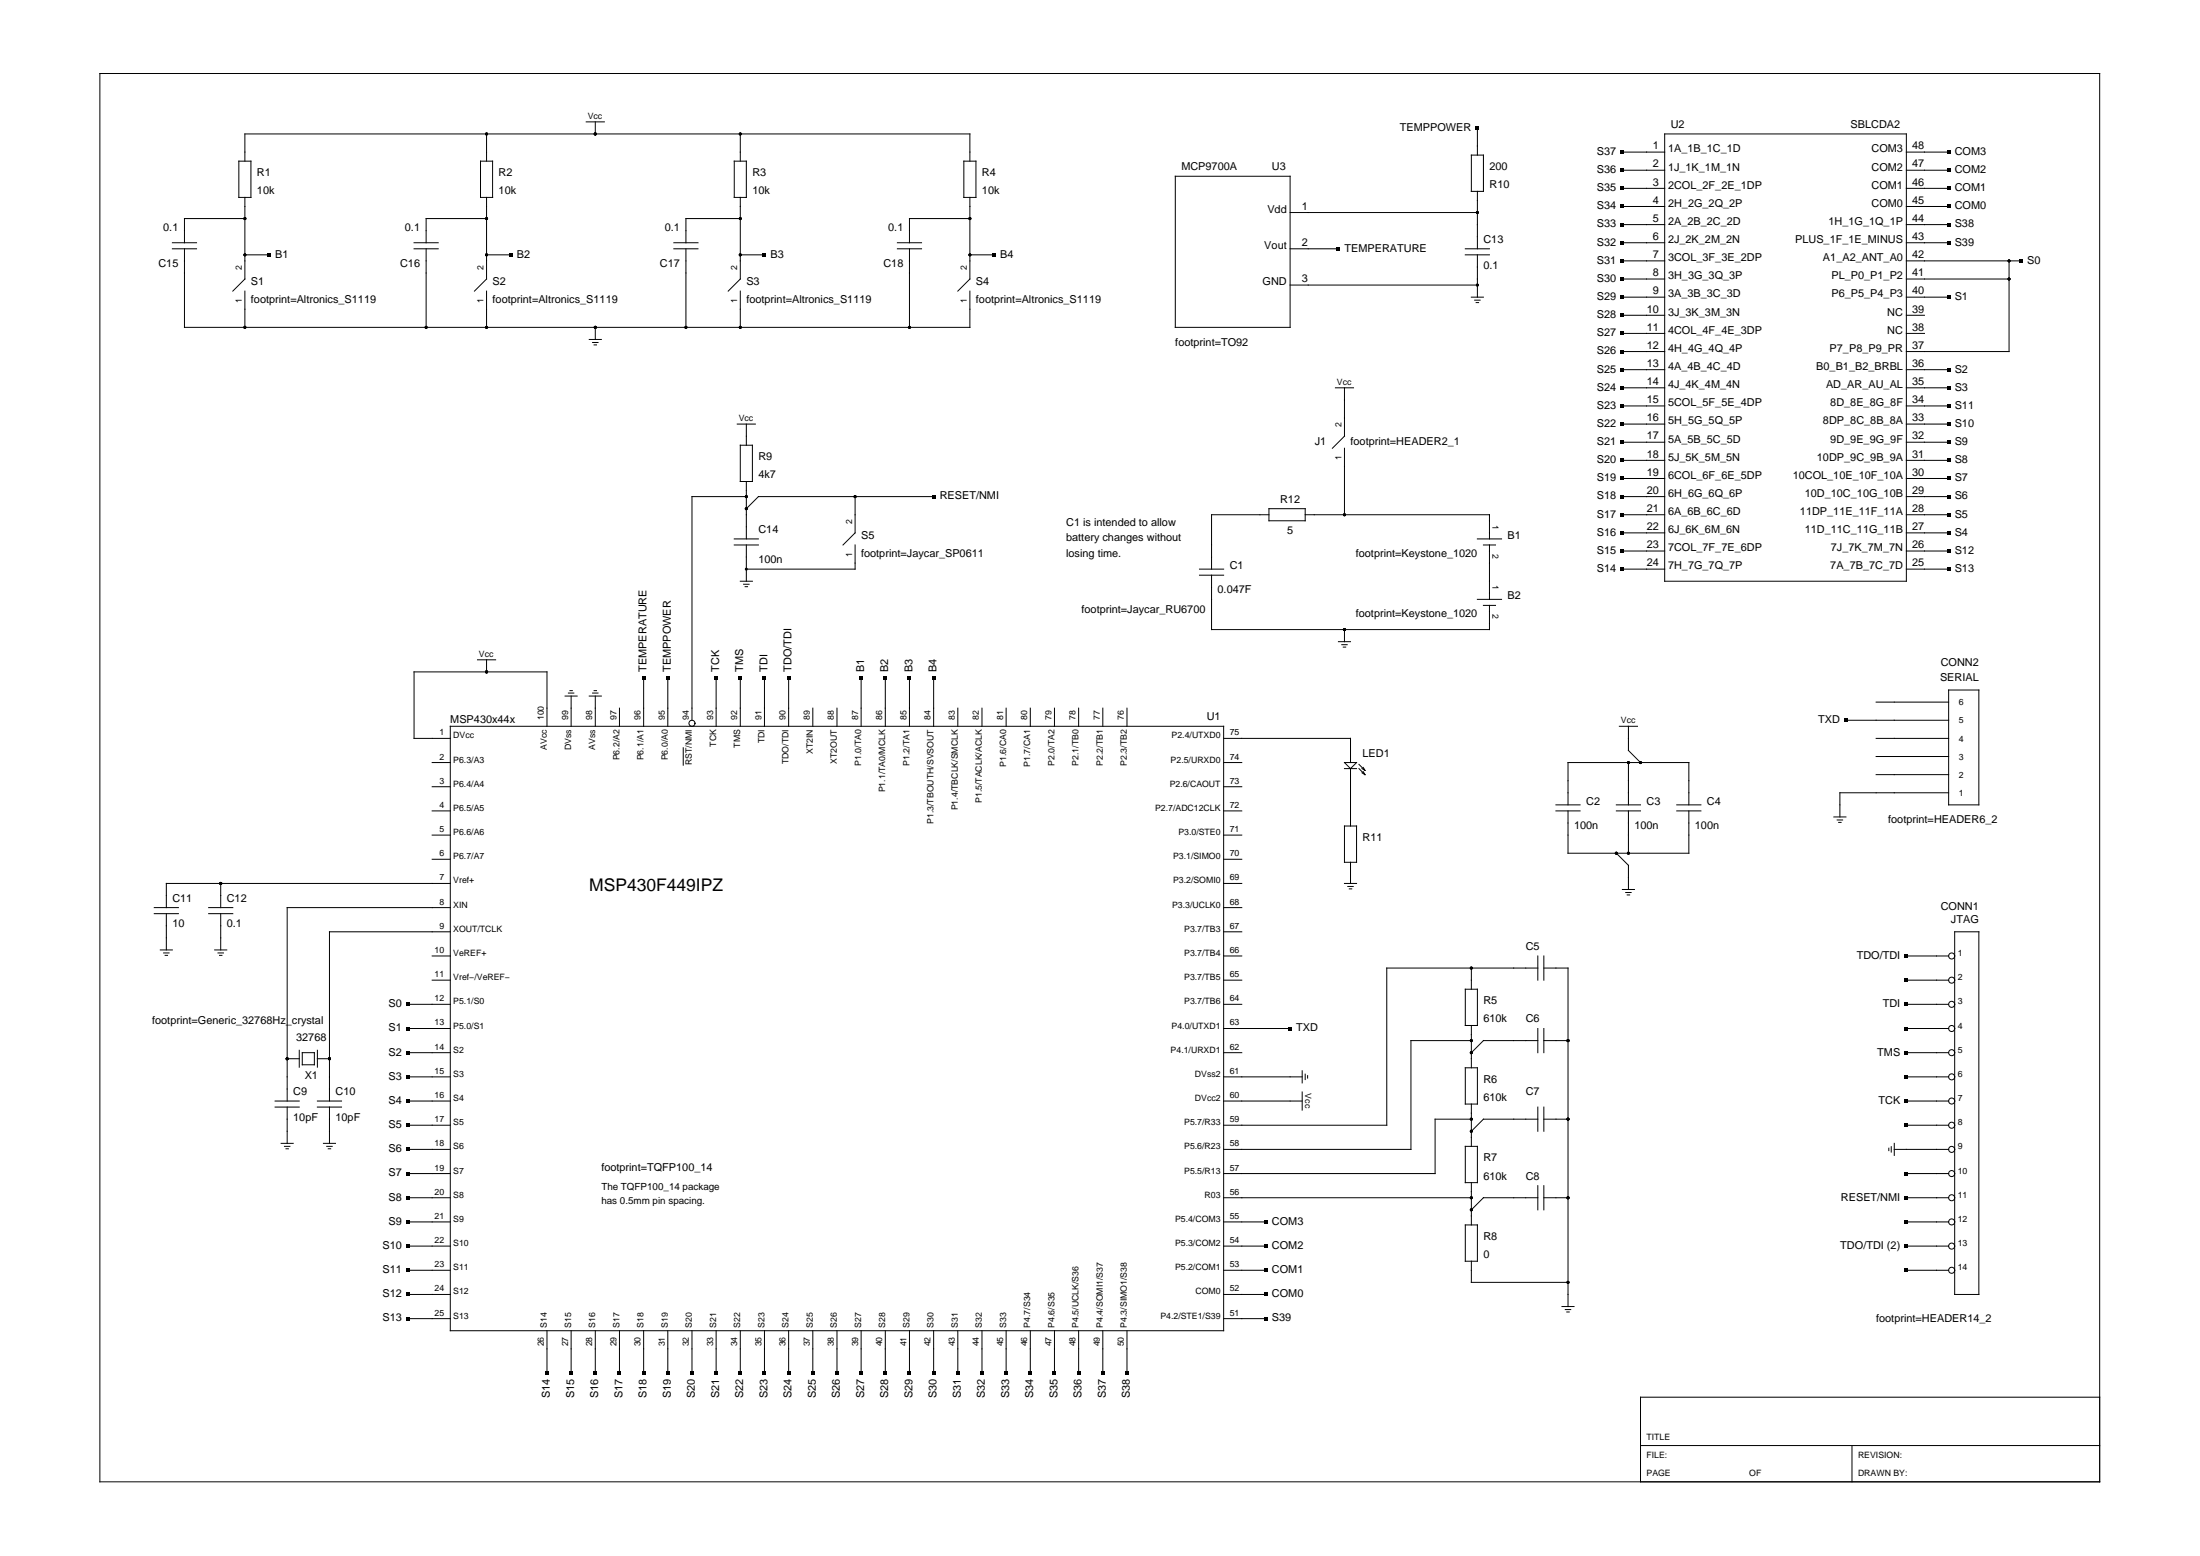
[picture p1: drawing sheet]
<svg xmlns="http://www.w3.org/2000/svg" width="420mm" height="297mm" viewBox="0 0 420 297" stroke-linecap="round" stroke-linejoin="round" font-family="sans-serif">
<g fill="none" stroke="#000" stroke-width=".19">
<path d="M19.1 14h381.9v268.9h-381.9zM45.6 30.8h2.3v6.9h-2.3zM46.8 37.7v15.6l-2.3 2.3M46.8 30.8v-5.2h138.4v5.2M91.8 30.8h2.3v6.9h-2.3zM92.9 25.6v5.2M92.9 37.7v15.6l-2.3 2.3M112 23.3h3.4M113.7 23.3v2.3M140.2 30.8h2.3v6.9h-2.3zM141.4 25.6v5.2M141.4 37.7v15.6l-2.3 2.3"/>
<path d="M184.1 30.8h2.3v6.9h-2.3zM185.2 37.7v15.6l-2.3 2.3M224.5 33.6h21.9v28.9h-21.9zM281 29.6h2.3v6.9h-2.3zM282.2 24.4v5.2M282.2 36.5v11M309.8 36h8.1M309.8 39.4h8.1M309.8 29h8.1M309.8 32.5h8.1M317.9 25.6h46.2v85.4h-46.2zM364.1 36h8.1"/>
<path d="M364.1 39.4h8.1M364.1 29h8.1M364.1 32.5h8.1M32.9 46.3h4.6M32.9 47.5h4.6M35.2 47.5v15h150v-6.9M46.8 55.6v6.9M46.8 48.6h4.6M46.8 41.7h-11.6v4.6M79.1 46.3h4.6M79.1 47.5h4.6M81.4 47.5v15"/>
<path d="M92.9 55.6v6.9M92.9 48.6h4.6M92.9 41.7h-11.5v4.6M128.7 46.3h4.6M128.7 47.5h4.6M131 47.5v15M141.4 55.6v6.9M141.4 48.6h4.6M141.4 41.7h-10.4v4.6M171.4 46.3h4.6M171.4 47.5h4.6M173.7 47.5v15"/>
<path d="M185.2 41.7h-11.5v4.6M185.2 48.6h4.6M246.4 47.5h9.2M246.4 54.4h35.8M246.4 40.6h35.8M279.8 48.6h4.7M279.8 47.5h4.7M281 56.7h2.3M281.6 57.3h1.1M281.9 57.8h.5M282.2 48.6v8.1M309.8 53.3h8.1"/>
<path d="M309.8 49.8h8.1M309.8 42.9h8.1M309.8 46.3h8.1M309.8 56.7h8.1M364.1 53.3h19.6M364.1 49.8h21.9M364.1 42.9h8.1M364.1 46.3h8.1M364.1 56.7h8.1M383.7 49.8v17.3h-19.6M112.5 64.8h2.3M113.2 65.4h1"/>
<path d="M113.5 65.8h.4M113.7 62.5v2.3M255 74h3.5M256.8 74v9.3l-2.3 2.3M309.8 77.5h8.1M309.8 70.6h8.1M309.8 74h8.1M309.8 60.2h8.1M309.8 63.6h8.1M309.8 67.1h8.1M364.1 77.5h8.1M364.1 70.6h8.1"/>
<path d="M364.1 74h8.1M364.1 60.2h3.4M364.1 63.6h3.4M140.8 81h3.5M141.4 85h2.3v6.9h-2.3zM142.5 94.8h-10.3v42.7M142.5 81v4M142.5 91.9v11M163.3 94.8v6.9l-2.3 2.3M178.3 94.8h-33.5l-2.3 2.3M242.3 98.3h-10.9v10.3M242.3 97.1h7v2.3h-7z"/>
<path d="M249.3 98.3h35.2v4.6M256.8 85.6v12.7M309.8 81h8.1M309.8 84.4h8.1M309.8 87.9h8.1M309.8 94.8h8.1M309.8 91.3h8.1M309.8 98.3h8.1M364.1 81h8.1M364.1 84.4h8.1M364.1 87.9h8.1M364.1 94.8h8.1"/>
<path d="M364.1 91.3h8.1M364.1 98.3h8.1M140.2 102.9h4.6M140.2 104h4.6M141.4 111h2.3M142 111.5h1.1M142.3 112h.5M142.5 104v7M163.3 104v4.6h-20.8M229.1 108.6h4.6M229.1 109.8h4.6M231.4 109.8v10.4h53.1v-4.6"/>
<path d="M282.2 102.9h4.6M282.2 114.4h4.6M283.3 104h2.3M283.3 115.6h2.3M284.5 104v10.4M309.8 108.6h8.1M309.8 105.2h8.1M309.8 101.7h8.1M364.1 108.6h8.1M364.1 105.2h8.1M364.1 101.7h8.1M86 138.6h147.7v115.4h-147.7z"/>
<path d="M91.2 126h3.5M92.9 126v2.3M104.5 138.6v-10.3h-25.4v12.7h6.9M107.9 132.9h2.3M108.6 132.3h1M108.8 131.8h.5M109.1 132.9v5.7M112.5 132.9h2.3M113.2 132.3h1M113.5 131.8h.4M113.7 132.9v5.7M118.3 135.2v3.4"/>
<path d="M122.9 129.4v9.2M127.5 129.4v9.2M136.8 129.4v9.2M141.4 129.4v9.2M146 129.4v9.2M150.6 129.4v9.2M155.2 135.2v3.4M159.8 135.2v3.4M164.5 129.4v9.2M169.1 129.4v9.2M173.7 129.4v9.2M178.3 129.4v9.2"/>
<path d="M182.9 135.2v3.4M187.5 135.2v3.4M192.2 135.2v3.4M196.8 135.2v3.4M201.4 135.2v3.4M206 135.2v3.4M210.6 135.2v3.4M215.2 135.2v3.4M255.6 122.5h2.3M256.2 123.1h1.1M256.5 123.5h.5M256.8 120.2v2.3"/>
<path d="M309.3 138.6h3.4M311 138.6v4.7l2.3 2.3M352.5 137.5h19.7M358.3 134h13.9M372.2 131.7h5.7v21.9h-5.7zM82.5 145.6h3.5M82.5 150.2h3.5M82.5 154.8h3.5M82.5 159.4h3.5M130.5 142.7v3.4M233.7 141h24.2v4.6M233.7 145.6h3.5"/>
<path d="M233.7 150.2h3.5M233.7 154.8h3.5M233.7 159.4h3.5M256.8 145.6h2.3l-1.2 1.1zM256.8 157.7h2.3v6.9h-2.3zM256.8 146.7h2.3M257.9 146.7v11M259.5 145.9l1.2 1.2M259.5 146.7l1.2 1.2M260.1 146.7l.6 .4M260.1 147.5l.6 .4M260.3 146.5l.4 .6"/>
<path d="M260.3 147.3l.4 .6M297.2 154.8h4.6M297.2 153.6h4.6M299.5 153.6v-8h23v8M299.5 154.8v8.1h23v-8.1M308.7 154.8h4.6M308.7 153.6h4.6M311 145.6v8M311 154.8v8.1M320.2 154.8h4.6M320.2 153.6h4.6M350.2 156h2.3"/>
<path d="M350.9 156.5h1M351.2 157h.4M358.3 141h13.9M358.3 147.9h13.9M358.3 144.4h13.9M372.2 151.3h-20.8v4.7M29.5 173.3h4.6M29.5 174.4h4.6M31.8 174.4v6.9M39.8 173.3h4.7M39.8 174.4h4.7M42.2 168.6v4.7"/>
<path d="M42.2 174.4v6.9M82.5 164h3.5M86 168.6h-54.2v4.7M86 173.3h-31.2v36.9M86 177.9h-23.1v32.3M233.7 164h3.5M233.7 168.6h3.5M233.7 173.3h3.5M233.7 177.9h3.5M256.8 168.6h2.3M257.4 169.2h1M257.7 169.7h.5"/>
<path d="M257.9 164.6v4M308.7 162.9l2.3 2.3v4.6M309.8 169.8h2.4M310.5 170.4h1M310.8 170.8h.4M373.3 177.9h4.6v69.2h-4.6zM30.6 181.3h2.3M31.2 181.9h1.1M31.5 182.4h.5M41 181.3h2.3M41.6 181.9h1.1M41.9 182.4h.5"/>
<path d="M77.9 191.7h8.1M77.9 196.3h8.1M82.5 182.5h3.5M82.5 187.1h3.5M233.7 182.5h3.5M233.7 187.1h3.5M233.7 191.7h3.5M233.7 196.3h12.7M279.8 188.8h2.4v7h-2.4zM281 198.6h-11.5v20.8h-35.8M281 184.8v4M281 195.8v8"/>
<path d="M293.7 184.8h-28.9v30h-31.1M293.7 182.5v4.6M293.7 196.3v4.7M293.7 198.6h-10.4l-2.3 2.4M294.8 184.8h4.7v64.6M294.8 182.5v4.6M294.8 196.3v4.7M294.8 198.6h4.7M364.1 182.5h8.1M364.1 187.1h8.1M364.1 191.7h8.1M364.1 196.3h8.1"/>
<path d="M52.5 210.2h4.7M52.5 211.3h4.7M53.7 218.3h2.3M54.3 218.8h1.1M54.6 219.3h.5M54.8 202.1h2.4M54.8 211.3v7M57.2 200.5v3.2M57.7 201h2.3v2.3h-2.3zM60.6 210.2h4.6M60.6 202.1h2.3M60.6 200.5v3.2"/>
<path d="M60.6 211.3h4.6M61.8 218.3h2.3M62.4 218.8h1M62.7 219.3h.5M62.9 211.3v7M77.9 201h8.1M77.9 205.6h8.1M77.9 210.2h8.1M77.9 214.8h8.1M77.9 219.4h8.1M233.7 201h3.5M233.7 205.6h15"/>
<path d="M233.7 210.2h15M248.7 204.4v2.3M248.7 208.5v3.4M249.3 205.1v1M249.7 205.3v.5M279.8 218.8h2.4v7h-2.4zM279.8 203.8h2.4v7h-2.4zM281 213.6h-6.9v10.4h-40.4M281 210.8v8M293.7 211.3v4.7M293.7 213.6h-10.4l-2.3 2.4M294.8 211.3v4.7"/>
<path d="M294.8 213.6h4.7M360.7 219.2v.4M361.2 218.9v1M361.8 219.4h10.4M361.8 218.3v2.3M364.1 201h8.1M364.1 205.6h8.1M364.1 210.2h8.1M364.1 214.8h8.1M77.9 224h8.1M77.9 228.6h8.1M77.9 233.3h8.1"/>
<path d="M77.9 237.9h8.1M233.7 228.6h47.3M233.7 233.3h8.1M233.7 237.9h8.1M279.8 233.8h2.4v7h-2.4zM281 225.8v8M293.7 228.6h-10.4l-2.3 2.4M293.7 226.3v4.7M294.8 228.6h4.7M294.8 226.3v4.7M364.1 224h8.1M364.1 228.6h8.1"/>
<path d="M364.1 233.3h8.1M364.1 237.9h8.1M77.9 242.5h8.1M77.9 247.1h8.1M77.9 251.7h8.1M104.5 254v8.1M109.1 254v8.1M113.7 254v8.1M118.3 254v8.1M122.9 254v8.1M127.5 254v8.1M132.2 254v8.1"/>
<path d="M136.8 254v8.1M141.4 254v8.1M146 254v8.1M150.6 254v8.1M155.2 254v8.1M159.8 254v8.1M164.5 254v8.1M169.1 254v8.1M173.7 254v8.1M178.3 254v8.1M182.9 254v8.1M187.5 254v8.1"/>
<path d="M192.2 254v8.1M196.8 254v8.1M201.4 254v8.1M206 254v8.1M210.6 254v8.1M215.2 254v8.1M233.7 242.5h8.1M233.7 247.1h8.1M233.7 251.7h8.1M281 240.8v4h18.5M298.3 249.4h2.3M298.9 250h1.1"/>
<path d="M299.2 250.5h.5M364.1 242.5h8.1M313.3 276h87.7M353.7 276v6.9M401 266.7h-87.7v16.2"/>
<circle cx="132.2" cy="138.1" r=".58"/>
<circle cx="372.7" cy="182.5" r=".58"/>
<circle cx="372.7" cy="191.7" r=".58"/>
<circle cx="372.7" cy="187.1" r=".58"/>
<circle cx="372.7" cy="196.3" r=".58"/>
<circle cx="372.7" cy="201" r=".58"/>
<circle cx="372.7" cy="205.6" r=".58"/>
<circle cx="372.7" cy="210.2" r=".58"/>
<circle cx="372.7" cy="214.8" r=".58"/>
<circle cx="372.7" cy="219.4" r=".58"/>
<circle cx="372.7" cy="233.3" r=".58"/>
<circle cx="372.7" cy="224" r=".58"/>
<circle cx="372.7" cy="228.6" r=".58"/>
<circle cx="372.7" cy="237.9" r=".58"/>
<circle cx="372.7" cy="242.5" r=".58"/>
</g>
<g fill="#000">
<path d="M281.8 24.1h.7v.7h-.7zM309.5 28.7h.7v.7h-.7zM309.5 32.1h.7v.7h-.7zM309.5 39.1h.7v.7h-.7zM309.5 35.6h.7v.7h-.7zM371.8 35.6h.7v.7h-.7zM371.8 39.1h.7v.7h-.7zM371.8 28.7h.7v.7h-.7zM371.8 32.1h.7v.7h-.7zM51 48.3h.7v.7h-.7zM97.2 48.3h.7v.7h-.7zM145.7 48.3h.6v.7h-.6z"/>
<path d="M189.5 48.3h.7v.7h-.7zM255.3 47.1h.7v.7h-.7zM309.5 52.9h.7v.7h-.7zM309.5 49.5h.7v.6h-.7zM309.5 42.5h.7v.7h-.7zM309.5 46h.7v.7h-.7zM309.5 56.4h.7v.7h-.7zM309.5 59.8h.7v.7h-.7zM371.8 56.4h.7v.7h-.7zM371.8 42.5h.7v.7h-.7zM371.8 46h.7v.7h-.7zM385.7 49.5h.6v.6h-.6z"/>
<path d="M309.5 77.1h.7v.7h-.7zM309.5 70.2h.7v.7h-.7zM309.5 73.7h.7v.7h-.7zM309.5 63.3h.7v.7h-.7zM309.5 66.8h.7v.7h-.7zM371.8 77.1h.7v.7h-.7zM371.8 73.7h.7v.7h-.7zM371.8 70.2h.7v.7h-.7zM178 94.5h.7v.6h-.7zM309.5 80.6h.7v.7h-.7zM309.5 97.9h.7v.7h-.7zM309.5 84.1h.7v.7h-.7z"/>
<path d="M309.5 87.5h.7v.7h-.7zM309.5 91h.7v.7h-.7zM309.5 94.5h.7v.6h-.7zM371.8 84.1h.7v.7h-.7zM371.8 87.5h.7v.7h-.7zM371.8 94.5h.7v.6h-.7zM371.8 91h.7v.7h-.7zM371.8 97.9h.7v.7h-.7zM371.8 80.6h.7v.7h-.7zM309.5 108.3h.7v.7h-.7zM309.5 104.8h.7v.7h-.7zM309.5 101.4h.7v.7h-.7z"/>
<path d="M371.8 108.3h.7v.7h-.7zM371.8 104.8h.7v.7h-.7zM371.8 101.4h.7v.7h-.7zM122.6 129.1h.7v.7h-.7zM127.2 129.1h.7v.7h-.7zM136.4 129.1h.7v.7h-.7zM141 129.1h.7v.7h-.7zM145.7 129.1h.6v.7h-.6zM150.3 129.1h.7v.7h-.7zM164.1 129.1h.7v.7h-.7zM168.7 129.1h.7v.7h-.7zM173.3 129.1h.7v.7h-.7z"/>
<path d="M178 129.1h.7v.7h-.7zM352.2 137.1h.7v.7h-.7zM77.6 196h.7v.7h-.7zM77.6 191.4h.7v.7h-.7zM246 196h.7v.7h-.7zM363.7 182.1h.7v.7h-.7zM363.7 186.8h.7v.7h-.7zM363.7 196h.7v.7h-.7zM363.7 191.4h.7v.7h-.7zM77.6 200.6h.7v.7h-.7zM77.6 209.8h.7v.7h-.7zM77.6 205.2h.7v.7h-.7z"/>
<path d="M77.6 219.1h.7v.7h-.7zM77.6 214.5h.7v.6h-.7zM363.7 214.5h.7v.6h-.7zM363.7 209.8h.7v.7h-.7zM363.7 205.2h.7v.7h-.7zM363.7 200.6h.7v.7h-.7zM77.6 228.3h.7v.7h-.7zM77.6 223.7h.7v.7h-.7zM77.6 237.5h.7v.7h-.7zM77.6 232.9h.7v.7h-.7zM241.4 237.5h.7v.7h-.7zM241.4 232.9h.7v.7h-.7z"/>
<path d="M363.7 232.9h.7v.7h-.7zM363.7 228.3h.7v.7h-.7zM363.7 223.7h.7v.7h-.7zM363.7 237.5h.7v.7h-.7zM77.6 246.8h.7v.7h-.7zM77.6 242.1h.7v.7h-.7zM77.6 251.4h.7v.7h-.7zM241.4 246.8h.7v.7h-.7zM241.4 242.1h.7v.7h-.7zM241.4 251.4h.7v.7h-.7zM363.7 242.1h.7v.7h-.7zM104.1 261.8h.7v.7h-.7z"/>
<path d="M108.7 261.8h.7v.7h-.7zM113.3 261.8h.7v.7h-.7zM118 261.8h.7v.7h-.7zM122.6 261.8h.7v.7h-.7zM127.2 261.8h.7v.7h-.7zM131.8 261.8h.7v.7h-.7zM136.4 261.8h.7v.7h-.7zM141 261.8h.7v.7h-.7zM145.7 261.8h.6v.7h-.6zM150.3 261.8h.7v.7h-.7zM154.9 261.8h.7v.7h-.7zM159.5 261.8h.7v.7h-.7z"/>
<path d="M164.1 261.8h.7v.7h-.7zM168.7 261.8h.7v.7h-.7zM173.3 261.8h.7v.7h-.7zM178 261.8h.7v.7h-.7zM182.6 261.8h.7v.7h-.7zM187.2 261.8h.7v.7h-.7zM191.8 261.8h.7v.7h-.7zM196.4 261.8h.7v.7h-.7zM201 261.8h.7v.7h-.7zM205.7 261.8h.6v.7h-.6zM210.3 261.8h.7v.7h-.7zM214.9 261.8h.7v.7h-.7z"/>
<circle cx="92.9" cy="25.6" r=".29"/>
<circle cx="113.7" cy="25.6" r=".29"/>
<circle cx="141.4" cy="25.6" r=".29"/>
<circle cx="46.8" cy="41.7" r=".29"/>
<circle cx="46.8" cy="48.6" r=".29"/>
<circle cx="92.9" cy="41.7" r=".29"/>
<circle cx="92.9" cy="48.6" r=".29"/>
<circle cx="141.4" cy="41.7" r=".29"/>
<circle cx="141.4" cy="48.6" r=".29"/>
<circle cx="185.2" cy="41.7" r=".29"/>
<circle cx="185.2" cy="48.6" r=".29"/>
<circle cx="282.2" cy="40.6" r=".29"/>
<circle cx="282.2" cy="54.4" r=".29"/>
<circle cx="383.7" cy="53.3" r=".29"/>
<circle cx="383.7" cy="49.8" r=".29"/>
<circle cx="46.8" cy="62.5" r=".29"/>
<circle cx="81.4" cy="62.5" r=".29"/>
<circle cx="92.9" cy="62.5" r=".29"/>
<circle cx="113.7" cy="62.5" r=".29"/>
<circle cx="131" cy="62.5" r=".29"/>
<circle cx="141.4" cy="62.5" r=".29"/>
<circle cx="173.7" cy="62.5" r=".29"/>
<circle cx="142.5" cy="97.1" r=".29"/>
<circle cx="142.5" cy="94.8" r=".29"/>
<circle cx="163.3" cy="94.8" r=".29"/>
<circle cx="256.8" cy="98.3" r=".29"/>
<circle cx="142.5" cy="108.6" r=".29"/>
<circle cx="92.9" cy="128.3" r=".29"/>
<circle cx="256.8" cy="120.2" r=".29"/>
<circle cx="311" cy="145.6" r=".29"/>
<circle cx="313.3" cy="145.6" r=".29"/>
<circle cx="42.2" cy="168.6" r=".29"/>
<circle cx="308.7" cy="162.9" r=".29"/>
<circle cx="311" cy="162.9" r=".29"/>
<circle cx="281" cy="184.8" r=".29"/>
<circle cx="281" cy="198.6" r=".29"/>
<circle cx="299.5" cy="198.6" r=".29"/>
<circle cx="54.8" cy="202.1" r=".29"/>
<circle cx="62.9" cy="202.1" r=".29"/>
<circle cx="281" cy="213.6" r=".29"/>
<circle cx="281" cy="201" r=".29"/>
<circle cx="281" cy="216" r=".29"/>
<circle cx="299.5" cy="213.6" r=".29"/>
<circle cx="281" cy="231" r=".29"/>
<circle cx="281" cy="228.6" r=".29"/>
<circle cx="299.5" cy="228.6" r=".29"/>
<circle cx="299.5" cy="244.8" r=".29"/>
</g>
<text font-size="3.3" x="112.5" y="170.1">MSP430F449IPZ</text>
<g font-size="2.1">
<text x="267.3" y="25">TEMPPOWER</text>
<text x="305" y="29.6">S37</text>
<text x="315.7" y="28.5">1</text>
<text x="318.6" y="29.1">1A_1B_1C_1D</text>
<text x="319.1" y="24.4">U2</text>
<text x="353.4" y="24.4">SBLCDA2</text>
<text x="357.4" y="29.1">COM3</text>
<text x="365.2" y="28.5">48</text>
<text x="373.3" y="29.6">COM3</text>
<text x="49.1" y="33.6">R1</text>
<text x="95.2" y="33.6">R2</text>
<text x="143.7" y="33.6">R3</text>
<text x="187.5" y="33.6">R4</text>
<text x="225.6" y="32.5">MCP9700A</text>
<text x="242.9" y="32.5">U3</text>
<text x="284.5" y="36">R10</text>
<text x="284.5" y="32.5">200</text>
<text x="305" y="33">S36</text>
<text x="315.7" y="32">2</text>
<text x="315.7" y="35.4">3</text>
<text x="318.6" y="32.6">1J_1K_1M_1N</text>
<text x="357.4" y="32.6">COM2</text>
<text x="365.2" y="35.4">46</text>
<text x="365.2" y="32">47</text>
<text x="373.3" y="33">COM2</text>
<text x="49.1" y="37.1">10k</text>
<text x="95.2" y="37.1">10k</text>
<text x="143.7" y="37.1">10k</text>
<text x="187.5" y="37.1">10k</text>
<text x="242" y="40.6">Vdd</text>
<text x="248.6" y="40.1">1</text>
<text x="305" y="40">S34</text>
<text x="305" y="36.5">S35</text>
<text x="315.7" y="38.9">4</text>
<text x="318.6" y="36">2COL_2F_2E_1DP</text>
<text x="318.6" y="39.5">2H_2G_2Q_2P</text>
<text x="357.4" y="39.5">COM0</text>
<text x="357.4" y="36">COM1</text>
<text x="365.2" y="38.9">45</text>
<text x="373.3" y="36.5">COM1</text>
<text x="373.3" y="40">COM0</text>
<text x="31.2" y="44">0.1</text>
<text x="77.3" y="44">0.1</text>
<text x="126.9" y="44">0.1</text>
<text x="169.6" y="44">0.1</text>
<text x="241.5" y="47.6">Vout</text>
<text x="248.6" y="47">2</text>
<text x="283.3" y="46.3">C13</text>
<text x="305" y="43.4">S33</text>
<text x="305" y="46.9">S32</text>
<text x="315.7" y="42.4">5</text>
<text x="315.7" y="45.8">6</text>
<text x="318.6" y="42.9">2A_2B_2C_2D</text>
<text x="318.6" y="46.4">2J_2K_2M_2N</text>
<text x="342.8" y="46.4">PLUS_1F_1E_MINUS</text>
<text x="349.2" y="42.9">1H_1G_1Q_1P</text>
<text x="365.2" y="45.8">43</text>
<text x="365.2" y="42.4">44</text>
<text x="373.3" y="43.4">S38</text>
<text x="373.3" y="46.9">S39</text>
<text x="30.3" y="51">C15</text>
<text x="52.5" y="49.2">B1</text>
<text x="76.4" y="51">C16</text>
<text x="98.7" y="49.2">B2</text>
<text x="126" y="51">C17</text>
<text x="147.2" y="49.2">B3</text>
<text x="168.7" y="51">C18</text>
<text x="191" y="49.2">B4</text>
<text x="248.6" y="53.9">3</text>
<text x="256.8" y="48">TEMPERATURE</text>
<text x="283.3" y="51.3">0.1</text>
<text x="305" y="53.8">S30</text>
<text x="305" y="50.3">S31</text>
<text x="315.7" y="49.3">7</text>
<text x="315.7" y="52.7">8</text>
<text x="318.6" y="49.9">3COL_3F_3E_2DP</text>
<text x="318.6" y="53.3">3H_3G_3Q_3P</text>
<text x="348.2" y="49.9">A1_A2_ANT_A0</text>
<text x="349.8" y="53.3">PL_P0_P1_P2</text>
<text x="365.2" y="49.3">42</text>
<text x="365.2" y="52.7">41</text>
<text x="387.2" y="50.3">S0</text>
<text x="47.9" y="54.4">S1</text>
<text x="47.9" y="57.9">footprint=Altronics_S1119</text>
<text x="94.1" y="54.4">S2</text>
<text x="94.1" y="57.9">footprint=Altronics_S1119</text>
<text x="142.5" y="54.4">S3</text>
<text x="142.5" y="57.9">footprint=Altronics_S1119</text>
<text x="186.4" y="54.4">S4</text>
<text x="186.4" y="57.9">footprint=Altronics_S1119</text>
<text x="241.1" y="54.5">GND</text>
<text x="305" y="57.3">S29</text>
<text x="314.5" y="59.7">10</text>
<text x="315.7" y="56.2">9</text>
<text x="318.6" y="56.8">3A_3B_3C_3D</text>
<text x="349.8" y="56.8">P6_P5_P4_P3</text>
<text x="365.2" y="59.7">39</text>
<text x="365.2" y="56.2">40</text>
<text x="373.3" y="57.3">S1</text>
<text x="224.5" y="66">footprint=TO92</text>
<text x="305" y="60.7">S28</text>
<text x="305" y="64.2">S27</text>
<text x="314.5" y="63.1">11</text>
<text x="318.6" y="60.2">3J_3K_3M_3N</text>
<text x="318.6" y="63.7">4COL_4F_4E_3DP</text>
<text x="360.4" y="63.7">NC</text>
<text x="360.4" y="60.2">NC</text>
<text x="365.2" y="63.1">38</text>
<text x="305" y="71.1">S25</text>
<text x="305" y="67.7">S26</text>
<text x="314.5" y="66.6">12</text>
<text x="314.5" y="70.1">13</text>
<text x="318.6" y="67.2">4H_4G_4Q_4P</text>
<text x="318.6" y="70.6">4A_4B_4C_4D</text>
<text x="346.9" y="70.6">B0_B1_B2_BRBL</text>
<text x="349.4" y="67.2">P7_P8_P9_PR</text>
<text x="365.2" y="70.1">36</text>
<text x="365.2" y="66.6">37</text>
<text x="373.3" y="71.1">S2</text>
<text x="305" y="74.6">S24</text>
<text x="314.5" y="73.5">14</text>
<text x="314.5" y="77">15</text>
<text x="318.6" y="74.1">4J_4K_4M_4N</text>
<text x="318.6" y="77.6">5COL_5F_5E_4DP</text>
<text x="348.7" y="74.1">AD_AR_AU_AL</text>
<text x="349.5" y="77.6">8D_8E_8G_8F</text>
<text x="365.2" y="73.5">35</text>
<text x="365.2" y="77">34</text>
<text x="373.3" y="74.6">S3</text>
<text x="305" y="81.5">S22</text>
<text x="305" y="78">S23</text>
<text x="314.5" y="80.4">16</text>
<text x="314.5" y="83.9">17</text>
<text x="318.6" y="81">5H_5G_5Q_5P</text>
<text x="348.2" y="81">8DP_8C_8B_8A</text>
<text x="365.2" y="80.4">33</text>
<text x="365.2" y="83.9">32</text>
<text x="373.3" y="81.5">S10</text>
<text x="373.3" y="78">S11</text>
<text x="144.8" y="87.9">R9</text>
<text x="251.1" y="85">J1</text>
<text x="257.9" y="85">footprint=HEADER2_1</text>
<text x="305" y="85">S21</text>
<text x="305" y="88.4">S20</text>
<text x="314.5" y="87.4">18</text>
<text x="318.6" y="84.5">5A_5B_5C_5D</text>
<text x="318.6" y="87.9">5J_5K_5M_5N</text>
<text x="347" y="87.9">10DP_9C_9B_9A</text>
<text x="349.5" y="84.5">9D_9E_9G_9F</text>
<text x="365.2" y="87.4">31</text>
<text x="373.3" y="85">S9</text>
<text x="373.3" y="88.4">S8</text>
<text x="144.8" y="91.3">4k7</text>
<text x="179.5" y="95.3">RESET/NMI</text>
<text x="244.5" y="96">R12</text>
<text x="305" y="91.9">S19</text>
<text x="305" y="95.3">S18</text>
<text x="314.5" y="90.8">19</text>
<text x="314.5" y="94.3">20</text>
<text x="318.6" y="91.4">6COL_6F_6E_5DP</text>
<text x="318.6" y="94.9">6H_6G_6Q_6P</text>
<text x="342.4" y="91.4">10COL_10E_10F_10A</text>
<text x="344.7" y="94.9">10D_10C_10G_10B</text>
<text x="365.2" y="94.3">29</text>
<text x="365.2" y="90.8">30</text>
<text x="373.3" y="95.3">S6</text>
<text x="373.3" y="91.9">S7</text>
<text x="144.8" y="101.7">C14</text>
<text x="203.6" y="100.3">C1 is intended to allow</text>
<text x="305" y="98.8">S17</text>
<text x="314.5" y="97.7">21</text>
<text x="314.5" y="101.2">22</text>
<text x="318.6" y="98.3">6A_6B_6C_6D</text>
<text x="318.6" y="101.8">6J_6K_6M_6N</text>
<text x="343.8" y="98.3">11DP_11E_11F_11A</text>
<text x="344.7" y="101.8">11D_11C_11G_11B</text>
<text x="365.2" y="101.2">27</text>
<text x="365.2" y="97.7">28</text>
<text x="373.3" y="98.8">S5</text>
<text x="144.8" y="107.5">100n</text>
<text x="164.5" y="102.9">S5</text>
<text x="164.5" y="106.3">footprint=Jaycar_SP0611</text>
<text x="203.6" y="103.3">battery changes without</text>
<text x="203.6" y="106.3">losing time.</text>
<text x="245.8" y="102">5</text>
<text x="258.9" y="106.3">footprint=Keystone_1020</text>
<text x="287.9" y="102.9">B1</text>
<text x="305" y="105.7">S15</text>
<text x="305" y="102.3">S16</text>
<text x="314.5" y="104.7">23</text>
<text x="318.6" y="105.2">7COL_7F_7E_6DP</text>
<text x="349.7" y="105.2">7J_7K_7M_7N</text>
<text x="365.2" y="104.7">26</text>
<text x="373.3" y="105.7">S12</text>
<text x="373.3" y="102.3">S4</text>
<text x="232.5" y="113.3">0.047F</text>
<text x="234.8" y="108.6">C1</text>
<text x="305" y="109.2">S14</text>
<text x="314.5" y="108.1">24</text>
<text x="318.6" y="108.7">7H_7G_7Q_7P</text>
<text x="349.5" y="108.7">7A_7B_7C_7D</text>
<text x="365.2" y="108.1">25</text>
<text x="373.3" y="109.2">S13</text>
<text x="206.6" y="117.1">footprint=Jaycar_RU6700</text>
<text x="258.9" y="117.9">footprint=Keystone_1020</text>
<text x="287.9" y="114.4">B2</text>
<text x="123.5" y="128.3" transform="rotate(-90 123.5 128.3)">TEMPERATURE</text>
<text x="128.1" y="128.3" transform="rotate(-90 128.1 128.3)">TEMPPOWER</text>
<text x="137.3" y="128.3" transform="rotate(-90 137.3 128.3)">TCK</text>
<text x="141.9" y="128.3" transform="rotate(-90 141.9 128.3)">TMS</text>
<text x="146.5" y="128.3" transform="rotate(-90 146.5 128.3)">TDI</text>
<text x="151.2" y="128.3" transform="rotate(-90 151.2 128.3)">TDO/TDI</text>
<text x="165" y="128.3" transform="rotate(-90 165 128.3)">B1</text>
<text x="169.6" y="128.3" transform="rotate(-90 169.6 128.3)">B2</text>
<text x="174.2" y="128.3" transform="rotate(-90 174.2 128.3)">B3</text>
<text x="178.9" y="128.3" transform="rotate(-90 178.9 128.3)">B4</text>
<text x="370.5" y="130">SERIAL</text>
<text x="370.6" y="127.1">CONN2</text>
<text x="230.5" y="137.5">U1</text>
<text x="86" y="138.1">MSP430x44x</text>
<text x="347.2" y="138">TXD</text>
<text x="260.2" y="144.4">LED1</text>
<text x="302.9" y="153.6">C2</text>
<text x="314.5" y="153.6">C3</text>
<text x="326" y="153.6">C4</text>
<text x="260.2" y="160.6">R11</text>
<text x="300.6" y="158.3">100n</text>
<text x="312.2" y="158.3">100n</text>
<text x="323.7" y="158.3">100n</text>
<text x="360.6" y="157.1">footprint=HEADER6_2</text>
<text x="32.9" y="172.1">C11</text>
<text x="43.3" y="172.1">C12</text>
<text x="370.6" y="173.8">CONN1</text>
<text x="32.9" y="177">10</text>
<text x="43.3" y="177">0.1</text>
<text x="372.6" y="176.1">JTAG</text>
<text x="291.4" y="181.3">C5</text>
<text x="354.6" y="183">TDO/TDI</text>
<text x="283.3" y="191.7">R5</text>
<text x="29.1" y="195.6">footprint=Generic_32768Hz_crystal</text>
<text x="74.2" y="196.9">S1</text>
<text x="74.2" y="192.3">S0</text>
<text x="247.5" y="196.9">TXD</text>
<text x="283.3" y="195.2">610k</text>
<text x="291.4" y="195.2">C6</text>
<text x="359.6" y="192.3">TDI</text>
<text x="56.6" y="198.6">32768</text>
<text x="74.2" y="201.5">S2</text>
<text x="358.5" y="201.5">TMS</text>
<text x="56" y="209">C9</text>
<text x="58.2" y="205.9">X1</text>
<text x="64.1" y="209">C10</text>
<text x="74.2" y="206.1">S3</text>
<text x="283.3" y="206.7">R6</text>
<text x="291.4" y="209">C7</text>
<text x="56" y="214">10pF</text>
<text x="64.1" y="214">10pF</text>
<text x="74.2" y="210.7">S4</text>
<text x="74.2" y="215.3">S5</text>
<text x="283.3" y="210.2">610k</text>
<text x="358.8" y="210.7">TCK</text>
<text x="74.2" y="220">S6</text>
<text x="283.3" y="221.7">R7</text>
<text x="74.2" y="224.6">S7</text>
<text x="114.8" y="223.5">footprint=TQFP100_14</text>
<text x="283.3" y="225.2">610k</text>
<text x="291.4" y="225.2">C8</text>
<text x="74.2" y="229.2">S8</text>
<text x="74.2" y="233.8">S9</text>
<text x="242.9" y="233.8">COM3</text>
<text x="351.6" y="229.2">RESET/NMI</text>
<text x="73.1" y="238.4">S10</text>
<text x="242.9" y="238.4">COM2</text>
<text x="283.3" y="236.7">R8</text>
<text x="351.5" y="238.4">TDO/TDI (2)</text>
<text x="73.1" y="243">S11</text>
<text x="242.9" y="243">COM1</text>
<text x="283.3" y="240.2">0</text>
<text x="73.1" y="247.7">S12</text>
<text x="242.9" y="247.7">COM0</text>
<text x="73.1" y="252.3">S13</text>
<text x="242.9" y="252.3">S39</text>
<text x="358.3" y="252.3">footprint=HEADER14_2</text>
<text x="105" y="267" transform="rotate(-90 105 267)">S14</text>
<text x="109.6" y="267" transform="rotate(-90 109.6 267)">S15</text>
<text x="114.2" y="267" transform="rotate(-90 114.2 267)">S16</text>
<text x="118.9" y="267" transform="rotate(-90 118.9 267)">S17</text>
<text x="123.5" y="267" transform="rotate(-90 123.5 267)">S18</text>
<text x="128.1" y="267" transform="rotate(-90 128.1 267)">S19</text>
<text x="132.7" y="267" transform="rotate(-90 132.7 267)">S20</text>
<text x="137.3" y="267" transform="rotate(-90 137.3 267)">S21</text>
<text x="141.9" y="267" transform="rotate(-90 141.9 267)">S22</text>
<text x="146.6" y="267" transform="rotate(-90 146.6 267)">S23</text>
<text x="151.2" y="267" transform="rotate(-90 151.2 267)">S24</text>
<text x="155.8" y="267" transform="rotate(-90 155.8 267)">S25</text>
<text x="160.4" y="267" transform="rotate(-90 160.4 267)">S26</text>
<text x="165" y="267" transform="rotate(-90 165 267)">S27</text>
<text x="169.6" y="267" transform="rotate(-90 169.6 267)">S28</text>
<text x="174.2" y="267" transform="rotate(-90 174.2 267)">S29</text>
<text x="178.9" y="267" transform="rotate(-90 178.9 267)">S30</text>
<text x="183.5" y="267" transform="rotate(-90 183.5 267)">S31</text>
<text x="188.1" y="267" transform="rotate(-90 188.1 267)">S32</text>
<text x="192.7" y="267" transform="rotate(-90 192.7 267)">S33</text>
<text x="197.3" y="267" transform="rotate(-90 197.3 267)">S34</text>
<text x="201.9" y="267" transform="rotate(-90 201.9 267)">S35</text>
<text x="206.6" y="267" transform="rotate(-90 206.6 267)">S36</text>
<text x="211.2" y="267" transform="rotate(-90 211.2 267)">S37</text>
<text x="215.8" y="267" transform="rotate(-90 215.8 267)">S38</text>
</g>
<g font-size="1.9">
<text x="114.8" y="227.2">The TQFP100_14 package</text>
<text x="114.8" y="229.9">has 0.5mm pin spacing.</text>
</g>
<g font-size="1.7">
<text x="112.2" y="22.7">Vcc</text>
<text x="46.2" y="51.5" transform="rotate(-90 46.2 51.5)">2</text>
<text x="92.3" y="51.5" transform="rotate(-90 92.3 51.5)">2</text>
<text x="140.8" y="51.5" transform="rotate(-90 140.8 51.5)">2</text>
<text x="184.7" y="51.5" transform="rotate(-90 184.7 51.5)">2</text>
<text x="46.2" y="57.9" transform="rotate(-90 46.2 57.9)">1</text>
<text x="92.3" y="57.9" transform="rotate(-90 92.3 57.9)">1</text>
<text x="140.8" y="57.9" transform="rotate(-90 140.8 57.9)">1</text>
<text x="184.7" y="57.9" transform="rotate(-90 184.7 57.9)">1</text>
<text x="255.3" y="73.5">Vcc</text>
<text x="141.1" y="80.4">Vcc</text>
<text x="256.2" y="81.5" transform="rotate(-90 256.2 81.5)">2</text>
<text x="256.2" y="87.9" transform="rotate(-90 256.2 87.9)">1</text>
<text x="162.7" y="100" transform="rotate(-90 162.7 100)">2</text>
<text x="285" y="100.2" transform="rotate(90 285 100.2)">1</text>
<text x="162.7" y="106.3" transform="rotate(-90 162.7 106.3)">1</text>
<text x="285" y="105.8" transform="rotate(90 285 105.8)">2</text>
<text x="285" y="111.8" transform="rotate(90 285 111.8)">1</text>
<text x="285" y="117.3" transform="rotate(90 285 117.3)">2</text>
<text x="91.5" y="125.4">Vcc</text>
<text x="103.9" y="137.5" transform="rotate(-90 103.9 137.5)">100</text>
<text x="108.5" y="137.5" transform="rotate(-90 108.5 137.5)">99</text>
<text x="113.1" y="137.5" transform="rotate(-90 113.1 137.5)">98</text>
<text x="117.7" y="137.5" transform="rotate(-90 117.7 137.5)">97</text>
<text x="122.3" y="137.5" transform="rotate(-90 122.3 137.5)">96</text>
<text x="127" y="137.5" transform="rotate(-90 127 137.5)">95</text>
<text x="131.6" y="137.5" transform="rotate(-90 131.6 137.5)">94</text>
<text x="136.2" y="137.5" transform="rotate(-90 136.2 137.5)">93</text>
<text x="140.8" y="137.5" transform="rotate(-90 140.8 137.5)">92</text>
<text x="145.4" y="137.5" transform="rotate(-90 145.4 137.5)">91</text>
<text x="150" y="137.5" transform="rotate(-90 150 137.5)">90</text>
<text x="154.7" y="137.5" transform="rotate(-90 154.7 137.5)">89</text>
<text x="159.3" y="137.5" transform="rotate(-90 159.3 137.5)">88</text>
<text x="163.9" y="137.5" transform="rotate(-90 163.9 137.5)">87</text>
<text x="168.5" y="137.5" transform="rotate(-90 168.5 137.5)">86</text>
<text x="173.1" y="137.5" transform="rotate(-90 173.1 137.5)">85</text>
<text x="177.7" y="137.5" transform="rotate(-90 177.7 137.5)">84</text>
<text x="182.3" y="137.5" transform="rotate(-90 182.3 137.5)">83</text>
<text x="187" y="137.5" transform="rotate(-90 187 137.5)">82</text>
<text x="191.6" y="137.5" transform="rotate(-90 191.6 137.5)">81</text>
<text x="196.2" y="137.5" transform="rotate(-90 196.2 137.5)">80</text>
<text x="200.8" y="137.5" transform="rotate(-90 200.8 137.5)">79</text>
<text x="205.4" y="137.5" transform="rotate(-90 205.4 137.5)">78</text>
<text x="210" y="137.5" transform="rotate(-90 210 137.5)">77</text>
<text x="214.7" y="137.5" transform="rotate(-90 214.7 137.5)">76</text>
<text x="374.1" y="134.6">6</text>
<text x="83.9" y="140.4">1</text>
<text x="86.6" y="141">DVcc</text>
<text x="104.5" y="143.1" transform="rotate(-90 104.5 143.1)">AVcc</text>
<text x="109.1" y="143.2" transform="rotate(-90 109.1 143.2)">DVss</text>
<text x="113.7" y="143.1" transform="rotate(-90 113.7 143.1)">AVss</text>
<text x="136.8" y="142.6" transform="rotate(-90 136.8 142.6)">TCK</text>
<text x="141.4" y="142.7" transform="rotate(-90 141.4 142.7)">TMS</text>
<text x="146" y="141.9" transform="rotate(-90 146 141.9)">TDI</text>
<text x="155.2" y="143.9" transform="rotate(-90 155.2 143.9)">XT2IN</text>
<text x="223.8" y="141">P2.4/UTXD0</text>
<text x="234.8" y="140.4">75</text>
<text x="309.6" y="138.1">Vcc</text>
<text x="374.1" y="141.6">4</text>
<text x="374.1" y="138.1">5</text>
<text x="83.9" y="145">2</text>
<text x="83.9" y="149.6">3</text>
<text x="86.6" y="145.6">P6.3/A3</text>
<text x="118.3" y="145.2" transform="rotate(-90 118.3 145.2)">P6.2/A2</text>
<text x="122.9" y="145.2" transform="rotate(-90 122.9 145.2)">P6.1/A1</text>
<text x="127.5" y="145.2" transform="rotate(-90 127.5 145.2)">P6.0/A0</text>
<text x="132.2" y="146.1" transform="rotate(-90 132.2 146.1)">RST/NMI</text>
<text x="150.6" y="145.9" transform="rotate(-90 150.6 145.9)">TDO/TDI</text>
<text x="159.8" y="145.8" transform="rotate(-90 159.8 145.8)">XT2OUT</text>
<text x="164.5" y="146.2" transform="rotate(-90 164.5 146.2)">P1.0/TA0</text>
<text x="173.7" y="146.2" transform="rotate(-90 173.7 146.2)">P1.2/TA1</text>
<text x="192.2" y="146.4" transform="rotate(-90 192.2 146.4)">P1.6/CA0</text>
<text x="196.8" y="146.4" transform="rotate(-90 196.8 146.4)">P1.7/CA1</text>
<text x="201.4" y="146.2" transform="rotate(-90 201.4 146.2)">P2.0/TA2</text>
<text x="206" y="146.2" transform="rotate(-90 206 146.2)">P2.1/TB0</text>
<text x="210.6" y="146.2" transform="rotate(-90 210.6 146.2)">P2.2/TB1</text>
<text x="215.2" y="146.2" transform="rotate(-90 215.2 146.2)">P2.3/TB2</text>
<text x="223.6" y="145.6">P2.5/URXD0</text>
<text x="234.8" y="149.6">73</text>
<text x="234.8" y="145">74</text>
<text x="374.1" y="148.5">2</text>
<text x="374.1" y="145">3</text>
<text x="83.9" y="154.2">4</text>
<text x="86.6" y="150.2">P6.4/A4</text>
<text x="86.6" y="154.8">P6.5/A5</text>
<text x="169.1" y="151.3" transform="rotate(-90 169.1 151.3)">P1.1/TA0/MCLK</text>
<text x="182.9" y="154.7" transform="rotate(-90 182.9 154.7)">P1.4/TBCLK/SMCLK</text>
<text x="187.5" y="153.3" transform="rotate(-90 187.5 153.3)">P1.5/TACLK/ACLK</text>
<text x="220.6" y="154.8">P2.7/ADC12CLK</text>
<text x="223.4" y="150.2">P2.6/CAOUT</text>
<text x="234.8" y="154.2">72</text>
<text x="374.1" y="152">1</text>
<text x="83.9" y="158.8">5</text>
<text x="86.6" y="159.4">P6.6/A6</text>
<text x="178.3" y="157.3" transform="rotate(-90 178.3 157.3)">P1.3/TBOUTH/SVSOUT</text>
<text x="225.1" y="159.4">P3.0/STE0</text>
<text x="234.8" y="158.8">71</text>
<text x="83.9" y="163.5">6</text>
<text x="86.6" y="164">P6.7/A7</text>
<text x="224" y="164">P3.1/SIMO0</text>
<text x="234.8" y="163.5">70</text>
<text x="83.9" y="168.1">7</text>
<text x="83.9" y="172.7">8</text>
<text x="86.6" y="168.6">Vref+</text>
<text x="86.6" y="173.3">XIN</text>
<text x="223.9" y="173.3">P3.3/UCLK0</text>
<text x="224" y="168.6">P3.2/SOMI0</text>
<text x="234.8" y="172.7">68</text>
<text x="234.8" y="168.1">69</text>
<text x="83.9" y="177.3">9</text>
<text x="86.6" y="177.9">XOUT/TCLK</text>
<text x="226.2" y="177.9">P3.7/TB3</text>
<text x="234.8" y="177.3">67</text>
<text x="83" y="181.9">10</text>
<text x="86.6" y="182.5">VeREF+</text>
<text x="226.2" y="182.5">P3.7/TB4</text>
<text x="234.8" y="181.9">66</text>
<text x="373.9" y="182.5">1</text>
<text x="83" y="186.5">11</text>
<text x="83" y="191.1">12</text>
<text x="86.6" y="187.1">Vref−/VeREF−</text>
<text x="86.6" y="191.7">P5.1/S0</text>
<text x="226.2" y="191.7">P3.7/TB6</text>
<text x="226.2" y="187.1">P3.7/TB5</text>
<text x="234.8" y="191.1">64</text>
<text x="234.8" y="186.5">65</text>
<text x="373.9" y="187.1">2</text>
<text x="373.9" y="191.7">3</text>
<text x="83" y="195.8">13</text>
<text x="86.6" y="196.3">P5.0/S1</text>
<text x="223.8" y="196.3">P4.0/UTXD1</text>
<text x="234.8" y="195.8">63</text>
<text x="373.9" y="196.3">4</text>
<text x="83" y="200.4">14</text>
<text x="86.6" y="201">S2</text>
<text x="223.6" y="201">P4.1/URXD1</text>
<text x="234.8" y="200.4">62</text>
<text x="373.9" y="201">5</text>
<text x="83" y="205">15</text>
<text x="83" y="209.6">16</text>
<text x="86.6" y="205.6">S3</text>
<text x="228.2" y="205.6">DVss2</text>
<text x="234.8" y="209.6">60</text>
<text x="234.8" y="205">61</text>
<text x="249.3" y="208.7" transform="rotate(90 249.3 208.7)">Vcc</text>
<text x="373.9" y="205.6">6</text>
<text x="83" y="214.2">17</text>
<text x="86.6" y="210.2">S4</text>
<text x="86.6" y="214.8">S5</text>
<text x="226.2" y="214.8">P5.7/R33</text>
<text x="228.2" y="210.2">DVcc2</text>
<text x="234.8" y="214.2">59</text>
<text x="373.9" y="210.2">7</text>
<text x="373.9" y="214.8">8</text>
<text x="83" y="218.8">18</text>
<text x="86.6" y="219.4">S6</text>
<text x="226.2" y="219.4">P5.6/R23</text>
<text x="234.8" y="218.8">58</text>
<text x="373.9" y="219.4">9</text>
<text x="83" y="223.5">19</text>
<text x="86.6" y="224">S7</text>
<text x="226.2" y="224">P5.5/R13</text>
<text x="234.8" y="223.5">57</text>
<text x="373.9" y="224">10</text>
<text x="83" y="228.1">20</text>
<text x="83" y="232.7">21</text>
<text x="86.6" y="228.6">S8</text>
<text x="86.6" y="233.3">S9</text>
<text x="224.4" y="233.3">P5.4/COM3</text>
<text x="230.1" y="228.6">R03</text>
<text x="234.8" y="232.7">55</text>
<text x="234.8" y="228.1">56</text>
<text x="373.9" y="228.6">11</text>
<text x="373.9" y="233.3">12</text>
<text x="83" y="237.3">22</text>
<text x="86.6" y="237.9">S10</text>
<text x="224.4" y="237.9">P5.3/COM2</text>
<text x="234.8" y="237.3">54</text>
<text x="373.9" y="237.9">13</text>
<text x="83" y="241.9">23</text>
<text x="86.6" y="242.5">S11</text>
<text x="224.4" y="242.5">P5.2/COM1</text>
<text x="234.8" y="241.9">53</text>
<text x="373.9" y="242.5">14</text>
<text x="83" y="246.5">24</text>
<text x="83" y="251.1">25</text>
<text x="86.6" y="247.1">S12</text>
<text x="86.6" y="251.7">S13</text>
<text x="221.6" y="251.7">P4.2/STE1/S39</text>
<text x="228.3" y="247.1">COM0</text>
<text x="234.8" y="251.1">51</text>
<text x="234.8" y="246.5">52</text>
<text x="103.9" y="257" transform="rotate(-90 103.9 257)">26</text>
<text x="104.5" y="253.5" transform="rotate(-90 104.5 253.5)">S14</text>
<text x="108.5" y="257" transform="rotate(-90 108.5 257)">27</text>
<text x="109.1" y="253.5" transform="rotate(-90 109.1 253.5)">S15</text>
<text x="113.1" y="257" transform="rotate(-90 113.1 257)">28</text>
<text x="113.7" y="253.5" transform="rotate(-90 113.7 253.5)">S16</text>
<text x="117.7" y="257" transform="rotate(-90 117.7 257)">29</text>
<text x="118.3" y="253.5" transform="rotate(-90 118.3 253.5)">S17</text>
<text x="122.3" y="257" transform="rotate(-90 122.3 257)">30</text>
<text x="122.9" y="253.5" transform="rotate(-90 122.9 253.5)">S18</text>
<text x="127" y="257" transform="rotate(-90 127 257)">31</text>
<text x="127.5" y="253.5" transform="rotate(-90 127.5 253.5)">S19</text>
<text x="131.6" y="257" transform="rotate(-90 131.6 257)">32</text>
<text x="132.2" y="253.5" transform="rotate(-90 132.2 253.5)">S20</text>
<text x="136.2" y="257" transform="rotate(-90 136.2 257)">33</text>
<text x="136.8" y="253.5" transform="rotate(-90 136.8 253.5)">S21</text>
<text x="140.8" y="257" transform="rotate(-90 140.8 257)">34</text>
<text x="141.4" y="253.5" transform="rotate(-90 141.4 253.5)">S22</text>
<text x="145.4" y="257" transform="rotate(-90 145.4 257)">35</text>
<text x="146" y="253.5" transform="rotate(-90 146 253.5)">S23</text>
<text x="150" y="257" transform="rotate(-90 150 257)">36</text>
<text x="150.6" y="253.5" transform="rotate(-90 150.6 253.5)">S24</text>
<text x="154.7" y="257" transform="rotate(-90 154.7 257)">37</text>
<text x="155.2" y="253.5" transform="rotate(-90 155.2 253.5)">S25</text>
<text x="159.3" y="257" transform="rotate(-90 159.3 257)">38</text>
<text x="159.8" y="253.5" transform="rotate(-90 159.8 253.5)">S26</text>
<text x="163.9" y="257" transform="rotate(-90 163.9 257)">39</text>
<text x="164.5" y="253.5" transform="rotate(-90 164.5 253.5)">S27</text>
<text x="168.5" y="257" transform="rotate(-90 168.5 257)">40</text>
<text x="169.1" y="253.5" transform="rotate(-90 169.1 253.5)">S28</text>
<text x="173.1" y="257" transform="rotate(-90 173.1 257)">41</text>
<text x="173.7" y="253.5" transform="rotate(-90 173.7 253.5)">S29</text>
<text x="177.7" y="257" transform="rotate(-90 177.7 257)">42</text>
<text x="178.3" y="253.5" transform="rotate(-90 178.3 253.5)">S30</text>
<text x="182.3" y="257" transform="rotate(-90 182.3 257)">43</text>
<text x="182.9" y="253.5" transform="rotate(-90 182.9 253.5)">S31</text>
<text x="187" y="257" transform="rotate(-90 187 257)">44</text>
<text x="187.5" y="253.5" transform="rotate(-90 187.5 253.5)">S32</text>
<text x="191.6" y="257" transform="rotate(-90 191.6 257)">45</text>
<text x="192.2" y="253.5" transform="rotate(-90 192.2 253.5)">S33</text>
<text x="196.2" y="257" transform="rotate(-90 196.2 257)">46</text>
<text x="196.8" y="253.5" transform="rotate(-90 196.8 253.5)">P4.7/S34</text>
<text x="200.8" y="257" transform="rotate(-90 200.8 257)">47</text>
<text x="201.4" y="253.5" transform="rotate(-90 201.4 253.5)">P4.6/S35</text>
<text x="205.4" y="257" transform="rotate(-90 205.4 257)">48</text>
<text x="206" y="253.5" transform="rotate(-90 206 253.5)">P4.5/UCLK/S36</text>
<text x="210" y="257" transform="rotate(-90 210 257)">49</text>
<text x="210.6" y="253.5" transform="rotate(-90 210.6 253.5)">P4.4/SOMI1/S37</text>
<text x="214.7" y="257" transform="rotate(-90 214.7 257)">50</text>
<text x="215.2" y="253.5" transform="rotate(-90 215.2 253.5)">P4.3/SIMO1/S38</text>
<text x="314.5" y="274.8">TITLE</text>
<text x="314.5" y="278.3">FILE:</text>
<text x="314.5" y="281.7">PAGE</text>
<text x="334.1" y="281.7">OF</text>
<text x="354.8" y="278.3">REVISION:</text>
<text x="354.8" y="281.7">DRAWN BY:</text>
</g>
</svg>
